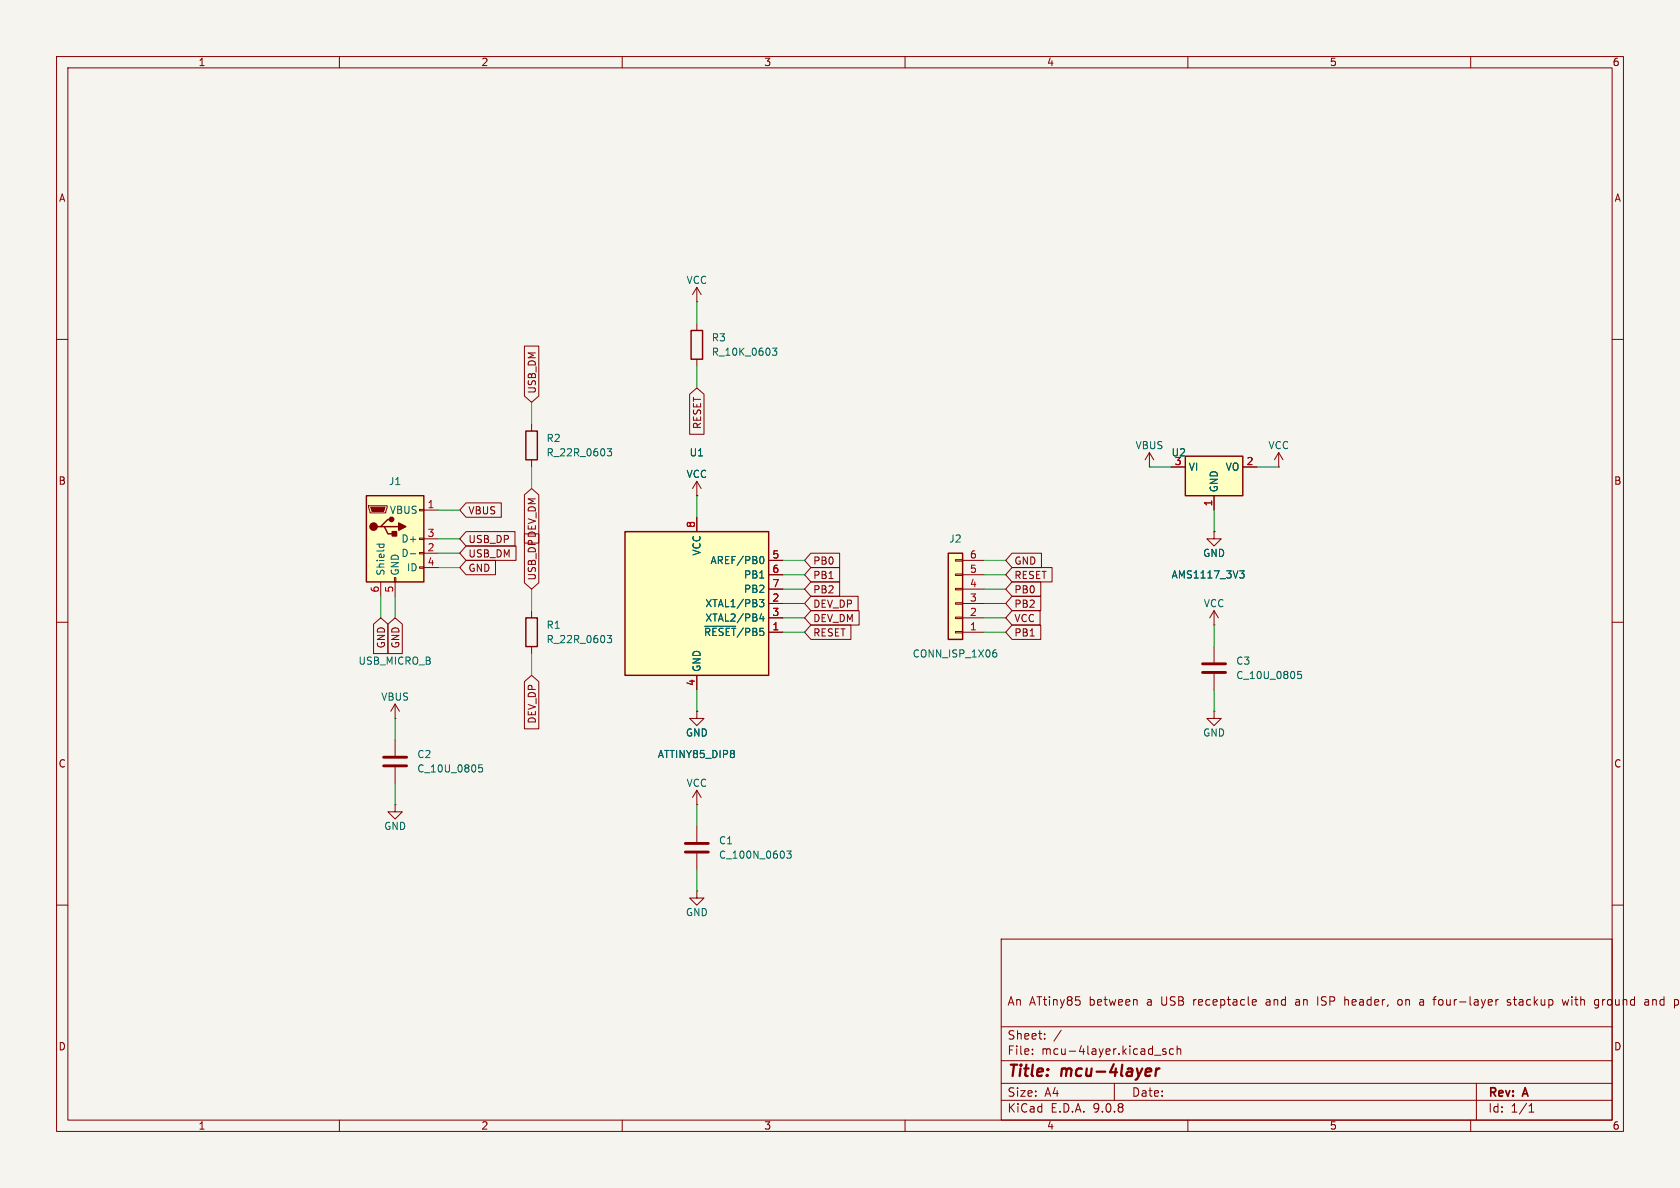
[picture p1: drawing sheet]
<svg xmlns="http://www.w3.org/2000/svg" width="297mm" height="210mm" viewBox="0 0 297 210" stroke-linecap="round" stroke-linejoin="round" font-family="sans-serif">
<path d="M0 0h297v210h-297z" fill="#f5f4ef" stroke="#f5f4ef" stroke-width=".18"/>
<g fill="none" stroke="#840000" stroke-width=".18">
<path d="M10 10h277v190h-277zM12 12h273v186h-273zM60 10v2M110 10v2M160 10v2M210 10v2M260 10v2M10 60h2M285 60h2M203.2 82.6h.1M203.2 80l-.8 1.3M203.2 80l.8 1.3"/>
<path d="M203.2 80v2.6M10 110h2M94 108v1.2M94 114.3v1.3M285 110h2M10 160h2M177 166h108v32h-108zM190.2 176.2h.7M190.8 176.8l.2 .3-.2 .5M221.6 176.7l.4 .1 .1 .3-.7 .1M222 177.6l-.4 .1M229.1 177.2v.4"/>
<path d="M233 176.2v1.5M238.2 176.7l-.5 .1M247.7 176.8l-.3-.1-.3 .3v.4l.1 .2h.5M251.2 176.7h.3l.2 .2M251.7 177.6l-.5 .1M251.7 177.1h-.5M264.9 176.7l-.3 .1-.1 .2M267 176.8l-.3-.1-.2 .2v.2l.5 .2v.3h-.5M276.2 176.7l.3 1 .2-.7 .3 .7 .3-1M282.2 176.7l.4 .1M282.6 177.6l-.4 .1M282.6 176.7v1.2l-.3 .3"/>
<path d="M285 160h2M291 176.7h.2l.3 .2v.8M291.5 177.6l-.5 .1M291.5 177.1h-.5M292.2 176.7v1M292.2 176.8h.1M60 198v2M110 198v2M160 198v2M177 194.5h108M177 191.5h108M177 187.5h108"/>
<path d="M177 181.5h108M182.5 186.3v.1M182.5 185.5v.1M184.7 183.6v.1M184.7 182.8v.1M187.6 182.1l-1.3 2M197 191.5v3M204.1 186.5h1.1M206.1 185.5l-.4-.1-.2 .2 .1 .2 .5 .2v.3h-.6M207.5 185.5l-.5-.1-.3 .3v.4l.2 .2h.6M208.1 185.5l.2-.1 .4 .1v.9M208.1 184.9v1.5"/>
<path d="M210 198v2M260 198v2M261 191.5v6.5M270.3 196.6h.9M270.3 195.5l.4-.4v1.5"/>
</g>
<path d="M204.4 188.9l-.1 1.3M205 188.9l-.4 .1-.2 .3" fill="none" stroke="#840000" stroke-width=".4"/>
<path d="M93 109.2h2v5.1h-2z" fill="none" stroke="#840000" stroke-width=".25"/>
<path d="M107.3 112.3h.8l-.4 .5 .4 .1v.6l-.2 .1-.5-.1" fill="none" stroke="#006464" stroke-width=".18"/>
<path d="M110.5 94h25.4v25.4h-25.4z" fill="#ffffc2"/>
<path d="M122.2 58.4h2v5.1h-2zM110.5 94h25.4v25.4h-25.4z" fill="none" stroke="#840000" stroke-width=".25"/>
<g fill="none" stroke="#840000" stroke-width=".18">
<path d="M123.2 53.3h.1M123.2 50.8v2.5M123.2 57.2v1.2M123.2 50.8l-.8 1.3M123.2 50.8l.8 1.3M123.2 63.5v1.3M123.2 87.6h.1M123.2 85.1v2.5M123.2 91.4v2.6M123.2 85.1l-.8 1.3M123.2 85.1l.8 1.3M135.9 99.1h2.5"/>
<path d="M123.2 119.4v2.5M135.9 101.6h2.5M135.9 104.1h2.5M135.9 106.7h2.5M135.9 109.2h2.5M135.9 111.8h2.5M214.6 114.3v2.8M214.6 119.1v2.8M123.2 125.7v1.3h1.3l-1.3 1.3-1.3-1.3h1.3M123.2 125.7h.1M123.2 139.7v2.5M123.2 139.7l-.8 1.3"/>
<path d="M123.2 139.7l.8 1.3M123.2 142.2h.1M123.2 157.5v1.3h1.3l-1.3 1.2-1.3-1.2h1.3M123.2 157.5h.1M123.2 146.1v2.7M123.2 150.9v2.8"/>
</g>
<path d="M136.5 61.5h.8l-.4 .5 .4 .1v.6l-.2 .1-.5-.1M134.5 98.4h.1a.68 .68 0 0 1 .5 .6 .68 .68 0 0 1-.5 .6h-.1M124.6 110.7h5.5M134.3 106h.7l-.4 .5 .4 .1v.5l-.2 .2-.5-.1M134.6 108.5l-.3 .9h.8M134.9 109v.8M230 118.7h-.6v.6l.2-.1h.4l.1 .2-.1 .4-.1 .2-.5-.2M139.1 150.4h.8l-.5 .5 .4 .1v.6l-.2 .1-.5-.1" fill="none" stroke="#006464" stroke-width=".18"/>
<path d="M212.6 117.3h4.1M212.6 118.9h4.1M121.2 149.1h4M121.2 150.6h4" fill="none" stroke="#840000" stroke-width=".51"/>
<path d="M64.8 87.6h10.1v15.3h-10.1z" fill="#ffffc2"/>
<path d="M64.8 87.6h10.1v15.3h-10.1zM67.3 93.1h.6l.7 1.3h1.2M67.9 93.1h2.6M69.2 91.8h-.6l-1.3 1.3h-.6" fill="none" stroke="#840000" stroke-width=".25"/>
<g fill="none" stroke="#840000" stroke-width=".18">
<path d="M65.2 89.4h3.3v.3l-.3 1h-2.8zM74.2 90h.7v.3h-.7zM74.2 95.1h.7v.3h-.7zM74.2 97.7h.7v.2h-.7zM74.9 90.2h2.6M74.9 95.3h2.6M74.9 97.8h2.6M67.3 102.9v2.5M69.7 102.1h.3v.8h-.3zM69.8 102.9v2.5M74.2 100.2h.7v.3h-.7zM74.9 100.3h2.6"/>
<path d="M214.6 110.5h.1M214.6 108l-.7 1.2M214.6 108l.8 1.2M214.6 108v2.5M214.6 125.7v1.3h1.3l-1.3 1.3-1.2-1.3h1.2M214.6 125.7h.1"/>
</g>
<path d="M65.5 89.7h2.6l-.3 .7h-2z" fill="#840000" stroke="#840000" stroke-width=".18"/>
<g fill="#840000" stroke="#840000" stroke-width=".25">
<path d="M69.3 94h.8v.7h-.8z"/>
<path d="M70.5 92.5l1.3 .6-1.3 .6z"/>
<circle cx="66" cy="93.1" r=".63"/>
<circle cx="69.2" cy="91.8" r=".38"/>
</g>
<path d="M66.6 96.2h1.3M67.1 96.2l-.1 .4M67.8 96.2l.1 .4M72.5 97.9h1" fill="none" stroke="#006464" stroke-width=".18"/>
<path d="M167.6 97.8h2.6v15.2h-2.6z" fill="#ffffc2"/>
<path d="M93 76.2h2v5.1h-2zM167.6 97.8h2.6v15.2h-2.6z" fill="none" stroke="#840000" stroke-width=".25"/>
<g fill="none" stroke="#840000" stroke-width=".18">
<path d="M94 74.9v1.3M94 81.3v1.3M168.9 98.9h1.3v.3h-1.3zM170.2 99.1h3.8M214.6 94v1.3h1.3l-1.3 1.2-1.2-1.2h1.2M214.6 94h.1M226.1 82.6h.1M226.1 80l-.8 1.3M226.1 80l.7 1.3M226.1 80v2.6M168.9 111.6h1.3v.3h-1.3zM168.9 109.1h1.3v.2h-1.3z"/>
<path d="M168.9 106.6h1.3v.2h-1.3zM168.9 104h1.3v.3h-1.3zM168.9 101.5h1.3v.2h-1.3zM170.2 111.8h3.8M170.2 109.2h3.8M170.2 106.7h3.8M170.2 104.1h3.8M170.2 101.6h3.8M69.8 127h.1M69.8 124.5v2.5M69.8 130.8v2.8M69.8 135.6v2.8"/>
<path d="M69.8 124.5l-.7 1.2M69.8 124.5l.8 1.2M69.8 142.2v1.3h1.3l-1.3 1.3-1.2-1.3h1.2M69.8 142.2h.1"/>
</g>
<path d="M107.3 79.3h.8l-.4 .5 .4 .1v.6l-.2 .1-.5-.1M175.7 115.4h.3l.2 .2v.4l-.5 .1M175.9 114.9h.2M85.3 135.2h-.6l-.1 .6 .2-.1h.4l.1 .2v.4l-.2 .2-.5-.2" fill="none" stroke="#006464" stroke-width=".18"/>
<path d="M67.8 133.9h4.1M67.8 135.4h4.1" fill="none" stroke="#840000" stroke-width=".51"/>
<path d="M209.5 80.6h10.2v7h-10.2z" fill="#ffffc2"/>
<path d="M209.5 80.6h10.2v7h-10.2z" fill="none" stroke="#840000" stroke-width=".25"/>
<g fill="none" stroke="#840000" stroke-width=".18">
<path d="M92.7 61.2h2.6v8.8l-1.3 1.1-1.3-1.1zM121.9 69.7l1.3-1.1 1.3 1.1v7.1h-2.6zM82.4 88.9h6.2v2.5h-6.2l-1.1-1.2zM82.4 96.5h8.8v2.6h-8.8l-1.1-1.3zM82.4 94h8.6v2.5h-8.6l-1.1-1.2zM82.4 99.1h5.2v2.5h-5.2l-1.1-1.3zM92.7 94.4h2.6v8.6l-1.3 1.1-1.3-1.1zM92.7 87.5l1.3-1.1 1.3 1.1v8.5h-2.6zM123.2 87.6h.1M123.2 91.4v2.6M135.9 99.1h2.5M143.4 97.8h5v2.5h-5l-1.2-1.2z"/>
<path d="M178.9 97.8h5.2v2.5h-5.2l-1.1-1.2zM207 82.6h2.5M214.6 94h.1M214.6 87.6v2.6M219.7 82.6h2.5M66 110.3l1.3-1.1 1.3 1.1v5.2h-2.6zM68.6 110.3l1.2-1.1 1.3 1.1v5.2h-2.5zM123.2 119.4v2.5M135.9 101.6h2.5M135.9 104.1h2.5M135.9 106.7h2.5M135.9 109.2h2.5"/>
<path d="M135.9 111.8h2.5M143.4 100.3h5v2.6h-5l-1.2-1.3zM143.4 102.9h5v2.5h-5l-1.2-1.3zM143.4 107.9h8.5v2.6h-8.5l-1.2-1.3zM143.4 105.4h8.3v2.6h-8.3l-1.2-1.3zM143.4 110.5h7v2.5h-7l-1.2-1.2zM178.9 110.5h5.1v2.5h-5.1l-1.1-1.2zM178.9 100.3h7.1v2.6h-7.1l-1.1-1.3zM178.9 102.9h5.1v2.5h-5.1l-1.1-1.3zM178.9 107.9h5v2.6h-5l-1.1-1.3zM178.9 105.4h5.1v2.6h-5.1l-1.1-1.3zM92.7 120.5l1.3-1.1 1.3 1.1v8.3h-2.6z"/>
<path d="M123.2 125.7h.1"/>
</g>
<path d="M134.5 98.4h.1a.68 .68 0 0 1 .5 .6 .68 .68 0 0 1-.5 .6h-.1M124.6 110.7h5.5M134.3 106h.7l-.4 .5 .4 .1v.5l-.2 .2-.5-.1M134.6 108.5l-.3 .9h.8M134.9 109v.8M219.2 100.9h.7l-.4 .5 .4 .1v.4l-.2 .3h-.4" fill="none" stroke="#006464" stroke-width=".18"/>
<g fill="none" stroke="#009600" stroke-width=".18">
<path d="M123.2 53.3v3.9M94 71.1v3.8M123.2 64.8v3.8M77.5 90.2h3.8M77.5 97.8h3.8M77.5 95.3h3.8M94 82.6v3.8M123.2 87.6v3.8M138.4 99.1h3.8M174 99.1h3.8M203.2 82.6h3.8M214.6 90.2v3.8"/>
<path d="M222.2 82.6h3.9M67.3 105.4v3.8M69.8 105.4v3.8M77.5 100.3h3.8M94 104.1v3.9M94 115.6v3.8M138.4 109.2h3.8M138.4 111.8h3.8M138.4 106.7h3.8M138.4 104.1h3.8M138.4 101.6h3.8M174 109.2h3.8"/>
<path d="M174 111.8h3.8M174 106.7h3.8M174 104.1h3.8M174 101.6h3.8M214.6 110.5v3.8M69.8 127v3.8M69.8 138.4v3.8M123.2 121.9v3.8M214.6 121.9v3.8M123.2 142.2v3.9M123.2 153.7v3.8"/>
</g>
<g font-size="2.8" fill="#840000">
<text x="178" y="190.9">Title:</text>
<text x="187.7" y="190.9">mcu-4layer</text>
</g>
<g font-size="2.1" fill="#840000">
<text x="178" y="178">An ATtiny85</text>
<text x="192.6" y="178">between</text>
<text x="202.9" y="178">a</text>
<text x="205.6" y="178">USB</text>
<text x="211.4" y="178">receptacle</text>
<text x="224.4" y="178">and</text>
<text x="229.7" y="178">an</text>
<text x="233.8" y="178">ISP</text>
<text x="238.7" y="178">header,</text>
<text x="248.3" y="178">on</text>
<text x="252.3" y="178">a</text>
<text x="255" y="178">four-layer</text>
<text x="268.1" y="178">stackup</text>
<text x="278.1" y="178">with</text>
<text x="283.9" y="178">ground</text>
<text x="292.9" y="178">and</text>
<text x="178" y="184">Sheet:</text>
<text x="178" y="186.7">File:</text>
<text x="184.1" y="186.7">mcu-4layer.kicad_sch</text>
<text x="178" y="196.9">KiCad</text>
<text x="178" y="194.1">Size:</text>
<text x="184.7" y="194.1">A4</text>
<text x="185.7" y="196.9">E.D.A.</text>
<text x="193.3" y="196.9">9.0.8</text>
<text x="200" y="194.1">Date:</text>
<text x="263" y="194.3">Rev:</text>
<text x="263" y="196.9">Id:</text>
<text x="267.1" y="196.9">1/1</text>
<text x="269.4" y="194.3">A</text>
</g>
<g font-size="1.8" fill="#840000">
<text x="35" y="11.9">1</text>
<text x="85" y="11.9">2</text>
<text x="135" y="11.9">3</text>
<text x="185" y="11.9">4</text>
<text x="235" y="11.9">5</text>
<text x="285" y="11.9">6</text>
<text x="10.3" y="35.9">A</text>
<text x="285.3" y="35.9">A</text>
<text x="94.9" y="69.7" transform="rotate(-90 94.9 69.7)">USB_DM</text>
<text x="124.1" y="76" transform="rotate(-90 124.1 76)">RESET</text>
<text x="10.3" y="85.9">B</text>
<text x="285.3" y="85.9">B</text>
<text x="82.7" y="91.1">VBUS</text>
<text x="82.7" y="98.7">USB_DM</text>
<text x="82.7" y="96.2">USB_DP</text>
<text x="82.7" y="101.3">GND</text>
<text x="143.7" y="100">PB0</text>
<text x="179.2" y="100">GND</text>
<text x="94.9" y="102.7" transform="rotate(-90 94.9 102.7)">USB_DP DEV_DM</text>
<text x="143.7" y="102.6">PB1</text>
<text x="143.7" y="105.1">PB2</text>
<text x="143.7" y="107.6">DEV_DP</text>
<text x="179.2" y="102.6">RESET</text>
<text x="179.2" y="105.1">PB0</text>
<text x="179.2" y="107.6">PB2</text>
<text x="143.7" y="110.2">DEV_DM</text>
<text x="143.7" y="112.7">RESET</text>
<text x="179.2" y="112.7">PB1</text>
<text x="179.2" y="110.2">VCC</text>
<text x="68.3" y="114.7" transform="rotate(-90 68.3 114.7)">GND</text>
<text x="70.8" y="114.7" transform="rotate(-90 70.8 114.7)">GND</text>
<text x="94.9" y="128" transform="rotate(-90 94.9 128)">DEV_DP</text>
<text x="10.3" y="135.9">C</text>
<text x="285.3" y="135.9">C</text>
<text x="10.3" y="185.9">D</text>
<text x="285.3" y="185.9">D</text>
<text x="35" y="199.9">1</text>
<text x="85" y="199.9">2</text>
<text x="135" y="199.9">3</text>
<text x="185" y="199.9">4</text>
<text x="235" y="199.9">5</text>
<text x="285" y="199.9">6</text>
</g>
<g font-size="1.8" fill="#006464">
<text x="121.3" y="50.4">VCC</text>
<text x="125.7" y="60.6">R3</text>
<text x="125.7" y="63.1">R_10K_0603</text>
<text x="96.5" y="78.3">R2</text>
<text x="96.5" y="80.9">R_22R_0603</text>
<text x="121.8" y="80.9">U1</text>
<text x="200.6" y="79.6">VBUS</text>
<text x="207" y="80.9">U2</text>
<text x="210.1" y="83.4">VI</text>
<text x="216.6" y="83.4">VO</text>
<text x="224.1" y="79.6">VCC</text>
<text x="68.7" y="86">J1</text>
<text x="121.3" y="84.7">VCC</text>
<text x="215.5" y="87.1" transform="rotate(-90 215.5 87.1)">GND</text>
<text x="68.8" y="91">VBUS</text>
<text x="68.2" y="101.9" transform="rotate(-90 68.2 101.9)">Shield</text>
<text x="70.7" y="101.9" transform="rotate(-90 70.7 101.9)">GND</text>
<text x="70.9" y="96.1">D+</text>
<text x="70.9" y="98.7">D-</text>
<text x="71.8" y="101.2">ID</text>
<text x="124.1" y="98.3" transform="rotate(-90 124.1 98.3)">VCC</text>
<text x="125.5" y="99.9">AREF/PB0</text>
<text x="167.7" y="96.1">J2</text>
<text x="212.6" y="98.7">GND</text>
<text x="124.6" y="107.5">XTAL1/PB3</text>
<text x="131.4" y="102.5">PB1</text>
<text x="131.4" y="105">PB2</text>
<text x="207" y="102.5">AMS1117_3V3</text>
<text x="212.7" y="107.5">VCC</text>
<text x="96.5" y="111.4">R1</text>
<text x="96.5" y="113.9">R_22R_0603</text>
<text x="124.4" y="112.6">~{RESET}/PB5</text>
<text x="124.6" y="110.1">XTAL2/PB4</text>
<text x="63.3" y="117.7">USB_MICRO_B</text>
<text x="124.1" y="118.9" transform="rotate(-90 124.1 118.9)">GND</text>
<text x="161.2" y="116.4">CONN_ISP_1X06</text>
<text x="218.4" y="117.7">C3</text>
<text x="67.3" y="124.1">VBUS</text>
<text x="218.4" y="120.2">C_10U_0805</text>
<text x="121.2" y="130.4">GND</text>
<text x="212.6" y="130.4">GND</text>
<text x="73.7" y="134.2">C2</text>
<text x="73.7" y="136.8">C_10U_0805</text>
<text x="116.2" y="134.2">ATTINY85_DIP8</text>
<text x="121.3" y="139.3">VCC</text>
<text x="67.8" y="146.9">GND</text>
<text x="127" y="149.5">C1</text>
<text x="127" y="152">C_100N_0603</text>
<text x="121.2" y="162.2">GND</text>
</g>
<g font-size="1.8" fill="#a90000">
<text x="207.6" y="82.3">3</text>
<text x="220.3" y="82.3">2</text>
<text x="75.5" y="89.9">1</text>
<text x="214.4" y="89.6" transform="rotate(-90 214.4 89.6)">1</text>
<text x="75.5" y="95">3</text>
<text x="122.9" y="93.4" transform="rotate(-90 122.9 93.4)">8</text>
<text x="75.5" y="97.5">2</text>
<text x="75.5" y="100.1">4</text>
<text x="136.5" y="98.8">5</text>
<text x="136.5" y="101.3">6</text>
<text x="171.4" y="101.3">5</text>
<text x="171.4" y="98.8">6</text>
<text x="67.1" y="104.8" transform="rotate(-90 67.1 104.8)">6</text>
<text x="69.6" y="104.8" transform="rotate(-90 69.6 104.8)">5</text>
<text x="136.5" y="103.9">7</text>
<text x="136.5" y="106.4">2</text>
<text x="171.4" y="106.4">3</text>
<text x="171.4" y="103.9">4</text>
<text x="136.5" y="109">3</text>
<text x="136.5" y="111.5">1</text>
<text x="171.4" y="111.5">1</text>
<text x="171.4" y="109">2</text>
<text x="122.9" y="121.4" transform="rotate(-90 122.9 121.4)">4</text>
</g>
</svg>
